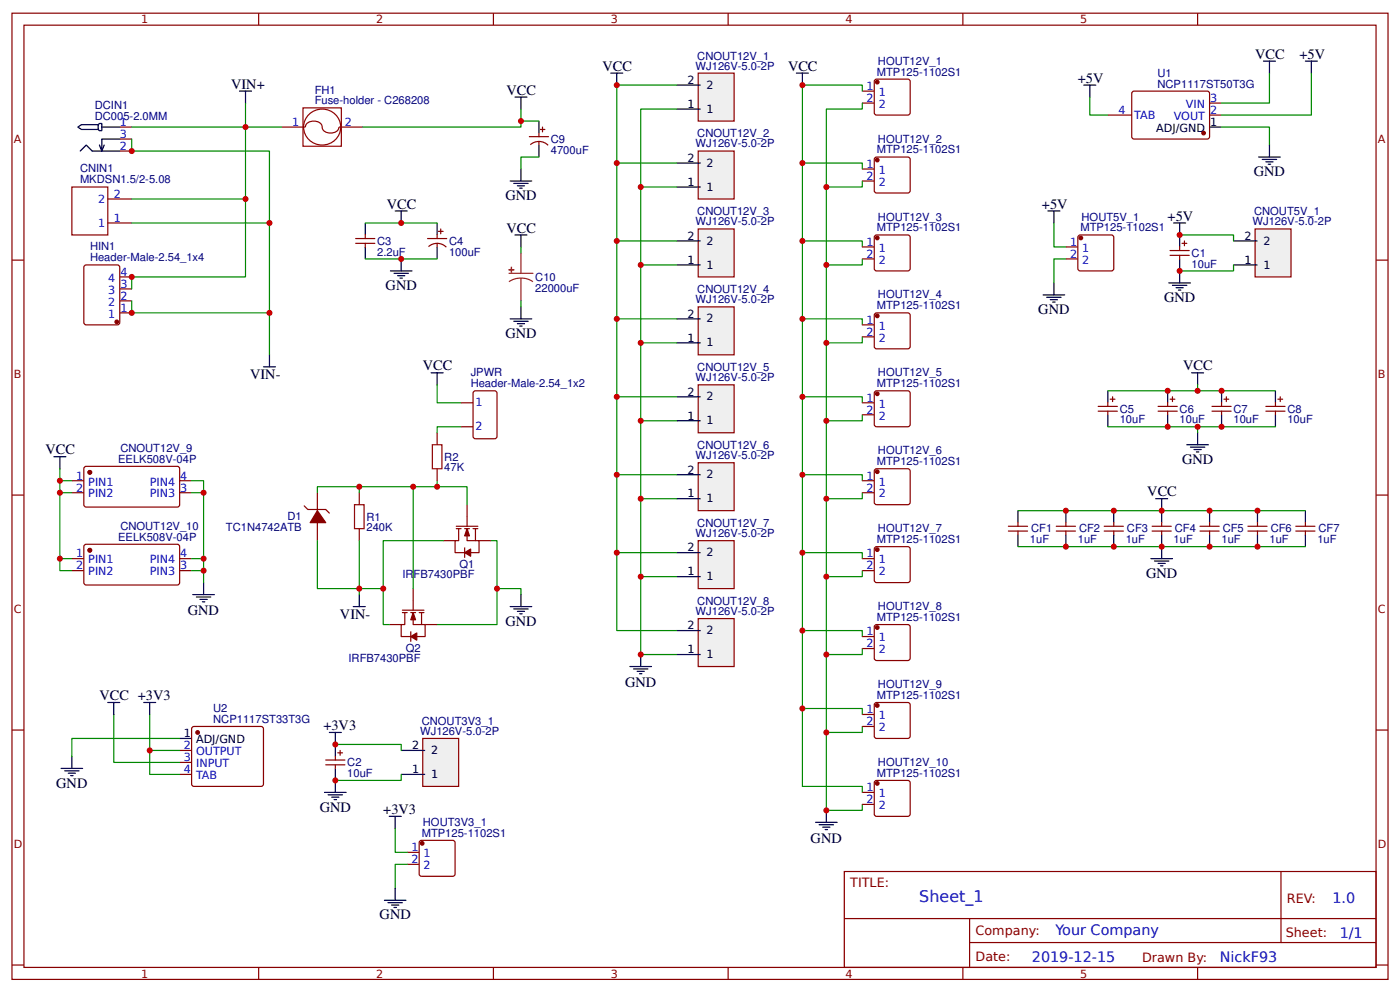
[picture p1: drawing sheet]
<svg xmlns="http://www.w3.org/2000/svg" width="309mm" height="219mm" viewBox="0 0 309 219" stroke-linecap="round" stroke-linejoin="round" font-family="sans-serif">
<g fill="none" stroke="#800" stroke-width=".26">
<path d="M2.6 2.9h304.1v213.3h-304.1zM5.3 5.6h298.7v207.9h-298.7zM57.1 2.9v2.7M109 2.9v2.7M160.9 2.9v2.7M212.7 2.9v2.7M264.6 2.9v2.7M26.5 33.3h2.6M26.5 30.7h2.6M26.5 28h2.6M62.2 28h5.3M74.9 28h5.3"/>
<path d="M244.7 25.4h5.3M250.1 20.4l.5-.3 16.4 .1 .2 .4v9.8l-.5 .3-16.4-.1-.3-.4zM267.2 25.4h2.7M267.2 22.8h2.7M2.6 57.4h2.7M15.9 41.3h7.9v10.6h-7.9zM18.8 58.5h7.1l.5 .2 .1 12.5-.3 .4-7.2 .1-.4-.3-.1-12.4zM23.8 49.2h5.3M23.8 43.9h5.3M78.6 53.7h4.2M78.6 52.7h4.2M80.7 51.9v.8"/>
<path d="M80.7 53.7v.8M94.5 52.7h4.2M94.7 54.4a2.85 2.85 0 0 1 3.9 .2M96.6 51.9v.8M96.6 53.7v.8M96.8 51.1h1.1M97.4 50.5v1.1M258.5 55.3h4.2M258.5 56.4h4.2M260.6 54.5v.8M260.6 56.4v.7M261.1 53.7h1.1"/>
<path d="M261.7 53.2v1M304 57.4h2.7M26.5 69.1h2.6M26.5 66.4h2.6M26.5 63.8h2.6M26.5 61.1h2.6M242.6 89.7h4.3M242.6 90.8h4.3M244.7 88.9v.8M244.7 90.8v.7M245.3 88.1h1M245.8 87.6v1"/>
<path d="M255.9 89.7h4.2M255.9 90.8h4.2M258 88.9v.8M258 90.8v.7M258.5 88.1h1.1M259 87.6v1M267.8 89.7h4.2M267.8 90.8h4.2M269.9 88.9v.8M269.9 90.8v.7M270.4 88.1h1.1M270.9 87.6v1"/>
<path d="M279.7 89.7h4.2M279.7 90.8h4.2M281.8 88.9v.8M281.8 90.8v.7M282.3 88.1h1.1M282.8 87.6v1M2.6 109.3h2.7M304 109.3h2.7M2.6 161.1h2.7M39.7 165.6h2.6M39.7 168.3h2.6M39.7 170.9h2.6"/>
<path d="M42.4 160.6l.5-.3 15 .1 .3 .5-.1 12.4-.4 .3-15.1-.1-.3-.5zM72 167.7h4.2M72 168.8h4.2M74.1 167v.7M74.1 168.8v.8M74.6 166.2h1.1M75.1 165.6v1.1M304 161.1h2.7M186.5 192.4h117.5v21.1h-117.5zM283 192.4v15.6M2.6 213h2.7M57.1 213.5v2.7"/>
<path d="M109 213.5v2.7M160.9 213.5v2.7M186.6 202.7h117.3M212.7 213.5v2.7M214.2 208h89.7M214.2 202.7v10.6M264.6 213.5v2.7M304 213h2.7"/>
</g>
<g fill="none" stroke="#000" stroke-width=".26">
<path d="M239.4 18.8h2.7M240.8 18.8v2.6M279.1 13.5h2.7M280.5 13.5v2.6M288.4 13.5h2.6M289.7 13.5v2.6M17.2 28l.8-.5h3.7v1.1h-3.7zM17.7 33.3l1.3-1.3 1.4 1.3h6.1M21.7 27.5l.3-.2h.5v1.5h-.5l-.3-.2M22.5 28h4M23 32l-.5 1.3M26.5 30.7h-4v2.6l-.5-1.3"/>
<path d="M52.9 20.1h2.7M54.2 20.1v2.7M112.7 40h4.8M113.8 21.4h2.6M115.1 21.4v2.7M115.1 37.3v2.7M267.2 28h2.7M278.1 34.7h4.7M278.9 35.2h3.1M279.7 35.7h1.6M280.2 36.2h.5M280.5 32v2.7"/>
<path d="M80.7 49.2v2.7M80.7 54.5v2.6M86.3 59.8h4.7M87.3 46.6h2.7M88.6 46.6v2.6M88.6 57.1v2.7M96.6 49.2v2.7M96.6 54.5v2.6M113.5 40.5h3.2M114.3 41h1.6M114.8 41.5h.6M259.3 49.2h2.6"/>
<path d="M260.6 49.2v5.3M260.6 57.1v5.3M59.5 78.3v2.7M87 60.3h3.2M87.8 60.9h1.6M88.4 61.4h.5M258.2 62.4h4.8M259 63h3.2M259.8 63.5h1.6M260.3 64h.6M58.2 81h2.7M244.7 86.3v2.6"/>
<path d="M244.7 91.5v2.7M258 86.3v2.6M258 91.5v2.7M262.2 98.2h4.8M263 98.7h3.2M263.3 82.3h2.6M263.8 99.2h1.6M264.3 99.7h.5M264.6 82.3v2.6M264.6 95.5v2.7M269.9 86.3v2.6M269.9 91.5v2.7"/>
<path d="M281.8 86.3v2.6M281.8 91.5v2.7M23.8 155h2.7M25.1 155v2.7M31.7 155h2.7M33.1 155v2.7M13.5 169.6h4.8M14.3 170.1h3.2M15.1 170.7h1.6M15.6 171.2h.5M15.9 167v2.6M39.7 163h2.6"/>
<path d="M71.7 174.9h4.8M72.5 175.4h3.2M72.8 161.7h2.6M73.3 175.9h1.6M73.8 176.5h.5M74.1 161.7v5.3M74.1 169.6v5.3"/>
</g>
<g fill="#800" stroke="#800" stroke-width=".26">
<circle cx="25.8" cy="71" r=".4"/>
<circle cx="265.9" cy="29.4" r=".4"/>
<circle cx="43.7" cy="161.7" r=".4"/>
</g>
<g fill="none" stroke="#080" stroke-width=".26">
<path d="M280.5 16.1v6.7h-10.6M289.7 16.1v9.3h-19.8M29.1 30.7v2.6h30.4v45M54.2 22.8v5.2h-25.1M62.2 28h-8v15.9h-25.1M240.8 21.4v4h3.9M269.9 28h10.6v4M29.1 49.2h30.4M54.2 43.9v17.2h-25.1v2.7M80.7 49.2h15.9M80.7 57.1h15.9M29.1 66.4v2.7h30.4"/>
<path d="M244.7 86.3h37.1M244.7 94.2h37.1M264.6 84.9v1.4M264.6 94.2v1.3M25.1 157.7v10.6h14.6M33.1 157.7v13.2h6.6M33.1 165.6h6.6M39.7 163h-23.8v4"/>
</g>
<path d="M66.9 23.8h8.5v8.5h-8.5zM67.5 28a2 2 0 0 1 3.2-.9l.3 .4a2.03 2.03 0 0 0 1.5 1.9 2.03 2.03 0 0 0 2.2-.8l.2-.6M68.3 25.2a4 4 0 0 1 6.4 .8 4 4 0 0 1-2.7 5.9 4 4 0 0 1-4.4-1.9 4 4 0 0 1 .7-4.8z" fill="none" stroke="#900" stroke-width=".26"/>
<path d="M154.3 16.1h7.9v10.6h-7.9z" fill="#efefef" stroke="#800" stroke-width=".26"/>
<path d="M149.5 18.8h5.3M149.5 24.1h5.3" fill="none" stroke="#000" stroke-width=".26"/>
<path d="M154.3 33.3h7.9v10.6h-7.9z" fill="#efefef" stroke="#800" stroke-width=".26"/>
<path d="M149.5 36h5.3M149.5 41.3h5.3" fill="none" stroke="#000" stroke-width=".26"/>
<path d="M154.3 50.5h7.9v10.6h-7.9z" fill="#efefef" stroke="#800" stroke-width=".26"/>
<path d="M149.5 58.5h5.3M149.5 53.2h5.3" fill="none" stroke="#000" stroke-width=".26"/>
<path d="M154.3 67.7h7.9v10.6h-7.9z" fill="#efefef" stroke="#800" stroke-width=".26"/>
<path d="M149.5 75.7h5.3M149.5 70.4h5.3" fill="none" stroke="#000" stroke-width=".26"/>
<path d="M154.3 84.9h7.9v10.6h-7.9z" fill="#efefef" stroke="#800" stroke-width=".26"/>
<path d="M149.5 92.9h5.3M149.5 87.6h5.3" fill="none" stroke="#000" stroke-width=".26"/>
<path d="M154.3 102.1h7.9v10.6h-7.9z" fill="#efefef" stroke="#800" stroke-width=".26"/>
<path d="M149.5 110.1h5.3M149.5 104.8h5.3" fill="none" stroke="#000" stroke-width=".26"/>
<path d="M154.3 119.3h7.9v10.6h-7.9z" fill="#efefef" stroke="#800" stroke-width=".26"/>
<path d="M149.5 127.3h5.3M149.5 122h5.3" fill="none" stroke="#000" stroke-width=".26"/>
<path d="M154.3 136.5h7.9v10.6h-7.9z" fill="#efefef" stroke="#800" stroke-width=".26"/>
<g fill="none" stroke="#000" stroke-width=".26">
<path d="M134.9 16.1h2.7M136.3 16.1v2.7M224.9 112.7v2.7M224.9 118v2.6M235.5 112.7v2.7M235.5 118v2.6M246.1 112.7v2.7M246.1 118v2.6M255.3 110.1h2.7M256.6 110.1v5.3M256.6 118v5.3M267.2 112.7v2.7"/>
<path d="M267.2 118v2.6M277.8 112.7v2.7M277.8 118v2.6M288.4 112.7v2.7M288.4 118v2.6M149.5 139.2h5.3M254.3 123.3h4.7M255.1 123.8h3.1M255.9 124.4h1.5M256.4 124.9h.5M149.5 144.5h5.3"/>
</g>
<g fill="none" stroke="#800" stroke-width=".26">
<path d="M222.8 117.2h4.2M222.8 116.2h4.2M224.9 115.4v.8M224.9 117.2v.8M233.4 117.2h4.2M233.4 116.2h4.2M235.5 115.4v.8M235.5 117.2v.8M243.9 117.2h4.3M243.9 116.2h4.3M246.1 115.4v.8M246.1 117.2v.8"/>
<path d="M254.5 117.2h4.3M254.5 116.2h4.3M256.6 115.4v.8M256.6 117.2v.8M265.1 117.2h4.2M265.1 116.2h4.2M267.2 115.4v.8M267.2 117.2v.8M275.7 117.2h4.2M275.7 116.2h4.2M277.8 115.4v.8M277.8 117.2v.8"/>
<path d="M286.3 117.2h4.2M286.3 116.2h4.2M288.4 115.4v.8M288.4 117.2v.8"/>
</g>
<g fill="none" stroke="#080" stroke-width=".26">
<path d="M136.3 18.8v120.4h13.2M136.3 36h13.2M136.3 53.2h13.2M141.6 41.3h7.9M141.6 58.5h7.9M136.3 70.4h13.2M141.6 75.7h7.9M136.3 87.6h13.2M141.6 92.9h7.9M136.3 104.8h13.2M141.6 110.1h7.9M224.9 112.7h63.5"/>
<path d="M136.3 122h13.2M141.6 127.3h7.9M224.9 120.6h63.5M141.6 144.5h7.9"/>
</g>
<path d="M277.3 50.5h7.9v10.6h-7.9z" fill="#efefef" stroke="#800" stroke-width=".26"/>
<path d="M272.5 58.5h5.3M272.5 53.2h5.3" fill="none" stroke="#000" stroke-width=".26"/>
<path d="M93.4 163h7.9v10.6h-7.9z" fill="#efefef" stroke="#800" stroke-width=".26"/>
<g fill="none" stroke="#000" stroke-width=".26">
<path d="M175.9 16.1h2.7M177.3 16.1v2.7M119.1 26.7v2.7M119.1 32v2.7M113.8 51.9h2.6M115.1 51.9v2.6M231.5 46.6h2.7M232.8 46.6v2.6M112.7 70.4h4.8M113.5 70.9h3.2M114.3 71.4h1.6M114.8 72h.6"/>
<path d="M115.1 67.7v2.7M230.5 65.1h4.7M231.2 65.6h3.2M232 66.1h1.6M232.6 66.7h.5M232.8 62.4v2.7M95.2 82.3h2.7M96.6 82.3v2.6M11.9 100.8h2.7M13.2 100.8v2.7M42.6 131.2h4.8M43.4 131.8h3.2"/>
<path d="M44.2 132.3h1.6M44.7 132.8h.5M45 128.6v2.6M78.1 133.9h2.6M79.4 131.2v2.7M112.7 133.9h4.8M113.5 134.4h3.2M114.3 134.9h1.6M114.8 135.5h.6M115.1 131.2v2.7M139.2 147.1h4.7M140 147.6h3.1"/>
<path d="M140.8 148.2h1.5M141.3 148.7h.5M141.6 144.5v2.6M88.6 170.9h5.3M88.6 165.6h5.3M182.6 178.9v2.6M84.9 198.7h4.8M85.7 199.2h3.2M86 180.2h2.6M86.5 199.8h1.6M87.3 180.2v2.6M87.3 196.1v2.6"/>
<path d="M180.2 181.5h4.7M181 182h3.1M181.8 182.6h1.6M182.3 183.1h.5M87 200.3h.6"/>
</g>
<g fill="none" stroke="#080" stroke-width=".26">
<path d="M136.3 18.8h13.2M115.1 24.1v3.9h-34.9M115.1 26.7h4M119.1 34.7h-4v2.6M149.5 24.1h-7.9v120.4M177.3 36h13.2v1.3M190.5 20.1v-1.3h-13.2v154.8h13.2v1.3M190.5 40v1.3h-7.9M190.5 22.8v1.3h-7.9v154.8h7.9v-1.4M115.1 54.5v1.3M177.3 53.2h13.2v1.3M190.5 57.1v1.4h-7.9"/>
<path d="M232.8 49.2v5.3h2.7M235.5 57.1h-2.7v5.3M260.6 51.9h11.9v1.3M272.5 58.5v1.3h-11.9M115.1 66.4v1.3M177.3 70.4h13.2v1.3M190.5 74.3v1.4h-7.9M96.6 84.9v4h5.3M101.9 94.2h-5.3v1.3M177.3 87.6h13.2v1.3M190.5 91.5v1.4h-7.9M13.2 103.5v22.4h2.7"/>
<path d="M13.2 108.7h2.7M13.2 106.1h2.7M42.3 106.1h2.7v22.5M42.3 108.7h2.7M70.1 119.3v10.6h9.3v-10.6M79.4 107.4h-9.3v1.3M91.3 107.4h-11.9v1.3M96.6 106.1v1.3h-5.3v22.5M96.6 107.4h6.6v4M97.9 119.3h-13.2v18.5h1.3M108.5 119.3h1.3v18.5h-13.2M177.3 104.8h13.2v1.3"/>
<path d="M190.5 108.7v1.4h-7.9M13.2 123.3h2.7M42.3 123.3h2.7M42.3 125.9h2.7M84.7 129.9h-5.3v1.3M109.8 129.9h5.3v1.3M177.3 139.2h13.2v1.3M177.3 122h13.2v1.3M190.5 125.9v1.4h-7.9M177.3 156.4h13.2v1.3M190.5 143.1v1.4h-7.9M74.1 164.3h14.5v1.3"/>
<path d="M88.6 170.9v1.3h-14.5M190.5 160.3v1.4h-7.9M87.3 182.8v5.3h2.7M90 190.8h-2.7v5.3"/>
</g>
<g fill="none" stroke="#800" stroke-width=".26">
<path d="M193.2 17.7l.5-.2h7.1l.3 .5-.1 7.1-.4 .3-7.2-.1-.3-.4zM116.9 30.2h4.3M117.2 31.9a2.85 2.85 0 0 1 3.9 .2M119.1 29.4v.8M119.1 31.2v.8M119.3 28.6h1.1M119.9 28v1.1M190.5 20.1h2.6M190.5 22.8h2.6M190.5 37.3h2.6M190.5 40h2.6M193.2 34.9l.5-.2h7.1l.3 .5-.1 7.1-.4 .3-7.2-.1-.3-.4z"/>
<path d="M190.5 54.5h2.6M190.5 57.1h2.6M193.2 52.1l.5-.2h7.1l.3 .5-.1 7.1-.4 .3-7.2-.1-.3-.4zM235.5 54.5h2.6M235.5 57.1h2.6M238.2 52.1l.5-.2h7.1l.3 .5-.1 7.1-.5 .3-7.1-.1-.3-.4zM190.5 71.7h2.6M190.5 74.3h2.6M193.2 69.3l.5-.2h7.1l.3 .5-.1 7.1-.4 .3-7.2-.1-.3-.4zM96.6 95.5v2.7M101.9 88.9h2.6M101.9 94.2h2.6"/>
<path d="M104.8 86.3h4.5l.4 .2 .1 9.8-.3 .5h-4.5l-.4-.2-.1-9.8zM190.5 88.9h2.6M190.5 91.5h2.6M193.2 86.5l.5-.2h7.1l.3 .5-.1 7.1-.4 .3-7.2-.1-.3-.4zM15.9 106.1h2.6M15.9 108.7h2.6M18.8 103h20.6l.3 .5-.1 8.2-.4 .2-20.4-.1-.3-.4v-7.9zM39.7 106.1h2.6M39.7 108.7h2.6M67.2 111.7l.8 .7h4l.8 .8M70.1 108.7v4M70.1 115.4v3.9"/>
<path d="M79.4 108.7v2.7M79.4 116.7v2.6M96.6 103.5v2.6M97.9 119.3h2.6M100.8 116.2h4.8M100.8 116.7h1.1M101.3 116.7v2.6h-.8v2.7h2.2M102.7 116.7h1M103.2 116.7v2.6h2.6v2.7h-1.8M103.2 111.4v4.8M104.5 116.7h1.1M105 116.7v2.6"/>
<path d="M105.8 119.3h2.7M190.5 106.1h2.6M190.5 108.7h2.6M193.2 103.7l.5-.2h7.1l.3 .5-.1 7.1-.4 .3-7.2-.1-.3-.4zM15.9 123.3h2.6M15.9 125.9h2.6M18.6 120.4l.4-.3 20.4 .1 .3 .4-.1 8.3-.4 .2-20.4-.1-.3-.4zM39.7 123.3h2.6M39.7 125.9h2.6M86 137.8h2.6M88.9 134.7h4.8M88.9 135.2h1.1"/>
<path d="M89.4 135.2v2.6h-.8v2.7h2.2M90.8 135.2h1M90.8 139.4v2.2M91.3 135.2v2.6h2.6v2.7h-1.8M91.3 129.9v4.8M92.6 135.2h1.1M93.1 135.2v2.6M93.9 137.8h2.7M102.7 120.9v2.1M190.5 123.3h2.6M190.5 125.9h2.6M193.2 120.9l.5-.3 7.1 .1 .3 .5-.1 7.1-.4 .3-7.2-.1-.3-.4z"/>
<path d="M193.2 138.1l.5-.3 7.1 .1 .3 .5-.1 7.1-.4 .3-7.2-.1-.3-.4zM190.5 140.5h2.6M190.5 143.1h2.6M190.5 157.7h2.6M193.2 155.3l.5-.3 7.1 .1 .3 .5-.1 7.1-.4 .3-7.2-.1-.3-.4zM190.5 160.3h2.6M190.5 174.9h2.6M190.5 177.5h2.6M193.2 172.5l.5-.3 7.1 .1 .3 .5-.1 7.1-.4 .3-7.2-.1-.3-.4zM90 188.1h2.6M90 190.8h2.6M92.9 185.5h7.1l.5 .2v7.2l-.2 .4-7.2 .1-.4-.3-.1-7.1z"/>
</g>
<g fill="#800" stroke="#800" stroke-width=".26">
<path d="M103.2 116.7l.5 1.6h-1z"/>
<path d="M102.7 122l1.3-.8v1.6z"/>
<path d="M91.3 135.2l.5 1.6h-1z"/>
<path d="M90.8 140.5l1.3-.8v1.6z"/>
<path d="M70.1 112.7l1.9 2.7h-3.5z"/>
<circle cx="193.8" cy="18.1" r=".4"/>
<circle cx="193.8" cy="35.3" r=".4"/>
<circle cx="193.8" cy="52.5" r=".4"/>
<circle cx="193.8" cy="69.7" r=".4"/>
<circle cx="193.8" cy="86.9" r=".4"/>
<circle cx="193.8" cy="104.1" r=".4"/>
<circle cx="193.8" cy="121.3" r=".4"/>
<circle cx="193.8" cy="138.5" r=".4"/>
<circle cx="193.8" cy="155.7" r=".4"/>
<circle cx="193.8" cy="172.9" r=".4"/>
<circle cx="93.3" cy="186.1" r=".4"/>
<circle cx="238.8" cy="52.5" r=".4"/>
<circle cx="19.8" cy="104.2" r=".4"/>
<circle cx="19.8" cy="121.4" r=".4"/>
</g>
<path d="M115.1 55.8v4.5M112.4 60.3h5.3M115.1 61.4l1.4 .2 1.2 .6M115.1 61.4l-1.4 .2-1.3 .6M115.1 61.4v5" fill="none" stroke="#8d2323" stroke-width=".26"/>
<g fill="#8d2323" stroke="#8d2323" stroke-width=".26">
<path d="M112.4 59.5l1.1 .1z"/>
<path d="M113 59v1.1z"/>
</g>
<path d="M95.5 98.2h2.1v5.3h-2.1zM78.3 111.4h2.1v5.3h-2.1z" fill="none" stroke="#a00000" stroke-width=".26"/>
<g fill="#c00">
<circle cx="13.2" cy="108.7" r=".66"/>
<circle cx="13.2" cy="123.3" r=".66"/>
<circle cx="91.3" cy="107.4" r=".66"/>
<circle cx="96.6" cy="107.4" r=".66"/>
<circle cx="115.1" cy="26.7" r=".66"/>
<circle cx="136.3" cy="122" r=".66"/>
<circle cx="136.3" cy="104.8" r=".66"/>
<circle cx="136.3" cy="87.6" r=".66"/>
<circle cx="136.3" cy="70.4" r=".66"/>
<circle cx="136.3" cy="53.2" r=".66"/>
<circle cx="136.3" cy="36" r=".66"/>
<circle cx="136.3" cy="18.8" r=".66"/>
<circle cx="141.6" cy="144.5" r=".66"/>
<circle cx="141.6" cy="127.3" r=".66"/>
<circle cx="141.6" cy="110.1" r=".66"/>
<circle cx="141.6" cy="92.9" r=".66"/>
<circle cx="141.6" cy="75.7" r=".66"/>
<circle cx="141.6" cy="41.3" r=".66"/>
<circle cx="141.6" cy="58.5" r=".66"/>
<circle cx="177.3" cy="139.2" r=".66"/>
<circle cx="177.3" cy="104.8" r=".66"/>
<circle cx="177.3" cy="70.4" r=".66"/>
<circle cx="177.3" cy="36" r=".66"/>
<circle cx="182.6" cy="178.9" r=".66"/>
<circle cx="177.3" cy="18.8" r=".66"/>
<circle cx="182.6" cy="58.5" r=".66"/>
<circle cx="182.6" cy="75.7" r=".66"/>
<circle cx="182.6" cy="110.1" r=".66"/>
<circle cx="182.6" cy="144.5" r=".66"/>
<circle cx="182.6" cy="161.7" r=".66"/>
<circle cx="182.6" cy="127.3" r=".66"/>
<circle cx="182.6" cy="92.9" r=".66"/>
<circle cx="182.6" cy="41.3" r=".66"/>
<circle cx="177.3" cy="53.2" r=".66"/>
<circle cx="177.3" cy="87.6" r=".66"/>
<circle cx="177.3" cy="122" r=".66"/>
<circle cx="177.3" cy="156.4" r=".66"/>
<circle cx="260.6" cy="59.8" r=".66"/>
<circle cx="74.1" cy="172.2" r=".66"/>
<circle cx="235.5" cy="120.7" r=".66"/>
<circle cx="246.1" cy="120.7" r=".66"/>
<circle cx="256.6" cy="120.7" r=".66"/>
<circle cx="267.2" cy="120.7" r=".66"/>
<circle cx="277.8" cy="120.7" r=".66"/>
<circle cx="264.6" cy="94.2" r=".66"/>
<circle cx="264.6" cy="86.3" r=".66"/>
<circle cx="88.6" cy="49.2" r=".66"/>
<circle cx="33.1" cy="165.6" r=".66"/>
<circle cx="29.1" cy="69.1" r=".66"/>
<circle cx="59.5" cy="69.1" r=".66"/>
<circle cx="59.5" cy="49.2" r=".66"/>
<circle cx="29.1" cy="33.3" r=".66"/>
<circle cx="29.1" cy="61.1" r=".66"/>
<circle cx="54.2" cy="43.9" r=".66"/>
<circle cx="54.2" cy="28" r=".66"/>
<circle cx="88.6" cy="57.2" r=".66"/>
<circle cx="269.9" cy="86.3" r=".66"/>
<circle cx="258" cy="86.3" r=".66"/>
<circle cx="269.9" cy="94.2" r=".66"/>
<circle cx="258" cy="94.2" r=".66"/>
<circle cx="277.8" cy="112.7" r=".66"/>
<circle cx="267.2" cy="112.7" r=".66"/>
<circle cx="256.6" cy="112.7" r=".66"/>
<circle cx="246.1" cy="112.7" r=".66"/>
<circle cx="235.5" cy="112.7" r=".66"/>
<circle cx="74.1" cy="164.3" r=".66"/>
<circle cx="260.6" cy="51.9" r=".66"/>
<circle cx="109.8" cy="129.9" r=".66"/>
<circle cx="79.4" cy="107.4" r=".66"/>
<circle cx="79.4" cy="129.9" r=".66"/>
<circle cx="84.7" cy="129.9" r=".66"/>
<circle cx="45" cy="125.9" r=".66"/>
<circle cx="45" cy="123.3" r=".66"/>
<circle cx="45" cy="108.7" r=".66"/>
<circle cx="13.2" cy="106.1" r=".66"/>
</g>
<text font-size="3.5" fill="#00f" x="203.1" y="199.1">Sheet_1</text>
<g font-size="3.2">
<text x="133.1" y="15.6">VCC</text>
<text x="174.1" y="15.6">VCC</text>
<text x="277.3" y="13">VCC</text>
<text x="287.1" y="13">+5V</text>
<text x="51.1" y="19.6">VIN+</text>
<text x="111.9" y="20.9">VCC</text>
<text x="238.1" y="18.3">+5V</text>
<text x="277" y="38.9">GND</text>
<text x="85.5" y="46">VCC</text>
<text x="111.7" y="44.2">GND</text>
<text x="230.2" y="46">+5V</text>
<text x="111.9" y="51.3">VCC</text>
<text x="258" y="48.7">+5V</text>
<text x="85.2" y="64">GND</text>
<text x="229.4" y="69.3">GND</text>
<text x="257.2" y="66.7">GND</text>
<text x="111.7" y="74.6">GND</text>
<text x="55.3" y="83.6">VIN-</text>
<text x="93.4" y="81.8">VCC</text>
<text x="261.4" y="81.8">VCC</text>
<text x="10.1" y="100.3">VCC</text>
<text x="261.1" y="102.4">GND</text>
<text x="253.5" y="109.5">VCC</text>
<text x="253.2" y="127.5">GND</text>
<text x="41.5" y="135.8">GND</text>
<text x="75.1" y="136.6">VIN-</text>
<text x="111.7" y="138.1">GND</text>
<text x="22" y="154.5">VCC +3V3</text>
<text x="138.1" y="151.7">GND</text>
<text x="71.4" y="161.1">+3V3</text>
<text x="12.4" y="173.8">GND</text>
<text x="70.6" y="179.1">GND</text>
<text x="84.7" y="179.7">+3V3</text>
<text x="179.1" y="186.1">GND</text>
<text x="83.9" y="202.9">GND</text>
</g>
<g font-size="3.2" fill="#00f">
<text x="294.4" y="199.3">1.0</text>
<text x="233.2" y="206.5">Your Company</text>
<text x="296" y="207">1/1</text>
<text x="228" y="212.3">2019-12-15</text>
<text x="269.5" y="212.3">NickF93</text>
</g>
<g font-size="2.8" fill="#800">
<text x="187.9" y="195.8">TITLE:</text>
<text x="284.3" y="199.3">REV:</text>
<text x="215.5" y="206.4">Company:</text>
<text x="284.1" y="206.9">Sheet:</text>
<text x="215.5" y="212.2">Date:</text>
<text x="252.3" y="212.3">Drawn By:</text>
</g>
<g font-size="2.5" fill="#800">
<text x="31.2" y="5.2">1</text>
<text x="83.1" y="5.2">2</text>
<text x="134.9" y="5.2">3</text>
<text x="186.8" y="5.2">4</text>
<text x="238.7" y="5.2">5</text>
<text x="3" y="31.5">A</text>
<text x="304.4" y="31.5">A</text>
<text x="3" y="83.3">B</text>
<text x="304.4" y="83.3">B</text>
<text x="3" y="135.2">C</text>
<text x="304.4" y="135.2">C</text>
<text x="3" y="187.1">D</text>
<text x="304.4" y="187.1">D</text>
<text x="31.2" y="215.8">1</text>
<text x="83.1" y="215.8">2</text>
<text x="134.9" y="215.8">3</text>
<text x="186.8" y="215.8">4</text>
<text x="238.7" y="215.8">5</text>
</g>
<g font-size="2.5" fill="#000080">
<text x="153.7" y="15.3">WJ126V-5.0-2P</text>
<text x="154" y="13.1">CNOUT12V_1</text>
<text x="193.7" y="16.7">MTP125-1102S1</text>
<text x="194" y="14.3">HOUT12V_1</text>
<text x="255.7" y="16.9">U1</text>
<text x="69.5" y="23">Fuse-holder - C268208</text>
<text x="69.5" y="20.6">FH1</text>
<text x="255.7" y="19.3">NCP1117ST50T3G</text>
<text x="20.9" y="26.5">DC005-2.0MM</text>
<text x="20.9" y="24.1">DCIN1</text>
<text x="121.7" y="33.9">4700uF</text>
<text x="121.7" y="31.5">C9</text>
<text x="153.7" y="32.5">WJ126V-5.0-2P</text>
<text x="154" y="30.3">CNOUT12V_2</text>
<text x="193.7" y="33.9">MTP125-1102S1</text>
<text x="194" y="31.5">HOUT12V_2</text>
<text x="17.7" y="40.5">MKDSN1.5/2-5.08</text>
<text x="17.7" y="38.1">CNIN1</text>
<text x="154" y="47.5">CNOUT12V_3</text>
<text x="277.1" y="47.5">CNOUT5V_1</text>
<text x="153.7" y="49.7">WJ126V-5.0-2P</text>
<text x="193.7" y="51.1">MTP125-1102S1</text>
<text x="194" y="48.7">HOUT12V_3</text>
<text x="238.7" y="51.1">MTP125-1102S1</text>
<text x="239" y="48.7">HOUT5V_1</text>
<text x="276.7" y="49.7">WJ126V-5.0-2P</text>
<text x="19.9" y="57.7">Header-Male-2.54_1x4</text>
<text x="19.9" y="55.3">HIN1</text>
<text x="83.3" y="56.4">2.2uF</text>
<text x="83.3" y="54">C3</text>
<text x="99.2" y="56.4">100uF</text>
<text x="99.2" y="54.1">C4</text>
<text x="263.3" y="59.1">10uF</text>
<text x="263.3" y="56.7">C1</text>
<text x="118.3" y="64.3">22000uF</text>
<text x="118.3" y="62">C10</text>
<text x="154" y="64.7">CNOUT12V_4</text>
<text x="194" y="65.9">HOUT12V_4</text>
<text x="153.7" y="66.9">WJ126V-5.0-2P</text>
<text x="193.7" y="68.3">MTP125-1102S1</text>
<text x="104" y="83">JPWR</text>
<text x="154" y="81.9">CNOUT12V_5</text>
<text x="194" y="83.1">HOUT12V_5</text>
<text x="104" y="85.5">Header-Male-2.54_1x2</text>
<text x="153.7" y="84.1">WJ126V-5.0-2P</text>
<text x="193.7" y="85.5">MTP125-1102S1</text>
<text x="247.4" y="93.4">10uF</text>
<text x="247.4" y="91.1">C5</text>
<text x="260.6" y="93.4">10uF</text>
<text x="260.6" y="91.1">C6</text>
<text x="272.5" y="93.4">10uF</text>
<text x="272.5" y="91.1">C7</text>
<text x="284.4" y="93.4">10uF</text>
<text x="284.4" y="91.1">C8</text>
<text x="26.6" y="99.8">CNOUT12V_9</text>
<text x="98.2" y="101.7">R2</text>
<text x="153.7" y="101.3">WJ126V-5.0-2P</text>
<text x="154" y="99.1">CNOUT12V_6</text>
<text x="194" y="100.3">HOUT12V_6</text>
<text x="26.1" y="102.1">EELK508V-04P</text>
<text x="98.2" y="104.1">47K</text>
<text x="193.7" y="102.7">MTP125-1102S1</text>
<text x="26.1" y="119.3">EELK508V-04P</text>
<text x="26.6" y="117">CNOUT12V_10</text>
<text x="49.9" y="117.3">TC1N4742ATB</text>
<text x="63.5" y="114.9">D1</text>
<text x="81" y="117.3">240K</text>
<text x="81" y="114.9">R1</text>
<text x="153.7" y="118.5">WJ126V-5.0-2P</text>
<text x="154" y="116.3">CNOUT12V_7</text>
<text x="193.7" y="119.9">MTP125-1102S1</text>
<text x="194" y="117.5">HOUT12V_7</text>
<text x="227.5" y="119.9">1uF</text>
<text x="227.8" y="117.5">CF1</text>
<text x="238.1" y="119.9">1uF</text>
<text x="238.4" y="117.5">CF2</text>
<text x="248.7" y="119.9">1uF</text>
<text x="249" y="117.5">CF3</text>
<text x="259.3" y="119.9">1uF</text>
<text x="259.6" y="117.5">CF4</text>
<text x="269.9" y="119.9">1uF</text>
<text x="270.1" y="117.5">CF5</text>
<text x="280.5" y="119.9">1uF</text>
<text x="280.7" y="117.5">CF6</text>
<text x="291" y="119.9">1uF</text>
<text x="291.3" y="117.5">CF7</text>
<text x="101.5" y="125.3">Q1</text>
<text x="88.9" y="127.7">IRFB7430PBF</text>
<text x="153.7" y="135.7">WJ126V-5.0-2P</text>
<text x="154" y="133.5">CNOUT12V_8</text>
<text x="193.7" y="137.1">MTP125-1102S1</text>
<text x="194" y="134.7">HOUT12V_8</text>
<text x="89.6" y="143.8">Q2</text>
<text x="77" y="146.2">IRFB7430PBF</text>
<text x="193.7" y="154.3">MTP125-1102S1</text>
<text x="194" y="151.9">HOUT12V_9</text>
<text x="47.1" y="159.5">NCP1117ST33T3G</text>
<text x="47.1" y="157.2">U2</text>
<text x="93.2" y="160">CNOUT3V3_1</text>
<text x="92.8" y="162.2">WJ126V-5.0-2P</text>
<text x="76.7" y="171.5">10uF</text>
<text x="76.7" y="169.2">C2</text>
<text x="193.7" y="171.4">MTP125-1102S1</text>
<text x="194" y="169.1">HOUT12V_10</text>
<text x="93.2" y="184.7">MTP125-1102S1</text>
<text x="93.4" y="182.3">HOUT3V3_1</text>
</g>
<g font-size="2.5">
<text x="151.9" y="23.8">1</text>
<text x="151.9" y="18.5">2</text>
<text x="156.1" y="19.6">2</text>
<text x="156.1" y="24.9">1</text>
<text x="255.4" y="29.1">ADJ/GND</text>
<text x="267.4" y="27.8">1</text>
<text x="151.9" y="35.7">2</text>
<text x="151.9" y="41">1</text>
<text x="156.1" y="36.8">2</text>
<text x="156.1" y="42.1">1</text>
<text x="151.9" y="52.9">2</text>
<text x="156.1" y="54">2</text>
<text x="274.9" y="52.9">2</text>
<text x="279.1" y="54">2</text>
<text x="151.9" y="58.2">1</text>
<text x="156.1" y="59.3">1</text>
<text x="274.9" y="58.2">1</text>
<text x="279.1" y="59.3">1</text>
<text x="151.9" y="70.1">2</text>
<text x="156.1" y="71.2">2</text>
<text x="151.9" y="75.4">1</text>
<text x="156.1" y="76.5">1</text>
<text x="151.9" y="87.3">2</text>
<text x="156.1" y="88.4">2</text>
<text x="151.9" y="92.6">1</text>
<text x="156.1" y="93.7">1</text>
<text x="151.9" y="104.5">2</text>
<text x="156.1" y="105.6">2</text>
<text x="151.9" y="109.8">1</text>
<text x="156.1" y="110.9">1</text>
<text x="151.9" y="121.7">2</text>
<text x="156.1" y="122.8">2</text>
<text x="151.9" y="127">1</text>
<text x="156.1" y="128.1">1</text>
<text x="151.9" y="138.9">2</text>
<text x="156.1" y="140">2</text>
<text x="151.9" y="144.2">1</text>
<text x="156.1" y="145.3">1</text>
<text x="40.6" y="162.7">1</text>
<text x="43.3" y="164">ADJ/GND</text>
<text x="91" y="165.4">2</text>
<text x="95.2" y="166.4">2</text>
<text x="91" y="170.7">1</text>
<text x="95.2" y="171.7">1</text>
</g>
<g font-size="2.5" fill="#00f">
<text x="191.4" y="19.8">1</text>
<text x="191.4" y="22.5">2</text>
<text x="194.1" y="21.2">1</text>
<text x="194.1" y="23.8">2</text>
<text x="262" y="23.8">VIN</text>
<text x="267.4" y="22.5">3</text>
<text x="26.5" y="27.8">1</text>
<text x="64.6" y="27.8">1</text>
<text x="76.2" y="27.8">2</text>
<text x="247.1" y="25.1">4</text>
<text x="250.6" y="26.2">TAB</text>
<text x="259.3" y="26.5">VOUT</text>
<text x="267.4" y="25.1">2</text>
<text x="26.5" y="33.1">2</text>
<text x="26.5" y="30.4">3</text>
<text x="191.4" y="37">1</text>
<text x="191.4" y="39.7">2</text>
<text x="194.1" y="38.4">1</text>
<text x="194.1" y="41">2</text>
<text x="21.7" y="44.7">2</text>
<text x="25.1" y="43.7">2</text>
<text x="21.7" y="50">1</text>
<text x="25.1" y="48.9">1</text>
<text x="191.4" y="54.2">1</text>
<text x="191.4" y="56.9">2</text>
<text x="194.1" y="55.6">1</text>
<text x="194.1" y="58.2">2</text>
<text x="236.4" y="54.2">1</text>
<text x="236.4" y="56.9">2</text>
<text x="239.1" y="55.6">1</text>
<text x="239.1" y="58.2">2</text>
<text x="23.9" y="64.8">3</text>
<text x="23.9" y="62.2">4</text>
<text x="26.6" y="63.5">3</text>
<text x="26.6" y="60.9">4</text>
<text x="23.9" y="70.1">1</text>
<text x="23.9" y="67.5">2</text>
<text x="26.6" y="68.8">1</text>
<text x="26.6" y="66.1">2</text>
<text x="191.4" y="71.4">1</text>
<text x="191.4" y="74.1">2</text>
<text x="194.1" y="72.8">1</text>
<text x="194.1" y="75.4">2</text>
<text x="105" y="89.7">1</text>
<text x="191.4" y="88.6">1</text>
<text x="194.1" y="90">1</text>
<text x="105" y="95">2</text>
<text x="191.4" y="91.3">2</text>
<text x="194.1" y="92.6">2</text>
<text x="16.8" y="105.8">1</text>
<text x="19.5" y="107.2">PIN1</text>
<text x="33.1" y="107.2">PIN4</text>
<text x="39.8" y="105.8">4</text>
<text x="191.4" y="105.8">1</text>
<text x="194.1" y="107.2">1</text>
<text x="16.8" y="108.5">2</text>
<text x="19.5" y="109.8">PIN2</text>
<text x="33.1" y="109.8">PIN3</text>
<text x="39.8" y="108.5">3</text>
<text x="191.4" y="108.5">2</text>
<text x="194.1" y="109.8">2</text>
<text x="16.8" y="123">1</text>
<text x="16.8" y="125.7">2</text>
<text x="19.5" y="124.4">PIN1</text>
<text x="33.1" y="124.4">PIN4</text>
<text x="39.8" y="125.7">3</text>
<text x="39.8" y="123">4</text>
<text x="191.4" y="123">1</text>
<text x="191.4" y="125.7">2</text>
<text x="194.1" y="124.4">1</text>
<text x="19.5" y="127">PIN2</text>
<text x="33.1" y="127">PIN3</text>
<text x="194.1" y="127">2</text>
<text x="191.4" y="140.2">1</text>
<text x="191.4" y="142.9">2</text>
<text x="194.1" y="141.6">1</text>
<text x="194.1" y="144.2">2</text>
<text x="191.4" y="157.4">1</text>
<text x="191.4" y="160.1">2</text>
<text x="194.1" y="158.8">1</text>
<text x="194.1" y="161.4">2</text>
<text x="40.6" y="165.4">2</text>
<text x="43.3" y="166.7">OUTPUT</text>
<text x="40.6" y="168">3</text>
<text x="40.6" y="170.7">4</text>
<text x="43.3" y="169.3">INPUT</text>
<text x="43.3" y="172">TAB</text>
<text x="191.4" y="174.6">1</text>
<text x="191.4" y="177.3">2</text>
<text x="194.1" y="175.9">1</text>
<text x="194.1" y="178.6">2</text>
<text x="90.9" y="187.9">1</text>
<text x="90.9" y="190.5">2</text>
<text x="93.6" y="189.2">1</text>
<text x="93.6" y="191.8">2</text>
</g>
</svg>
